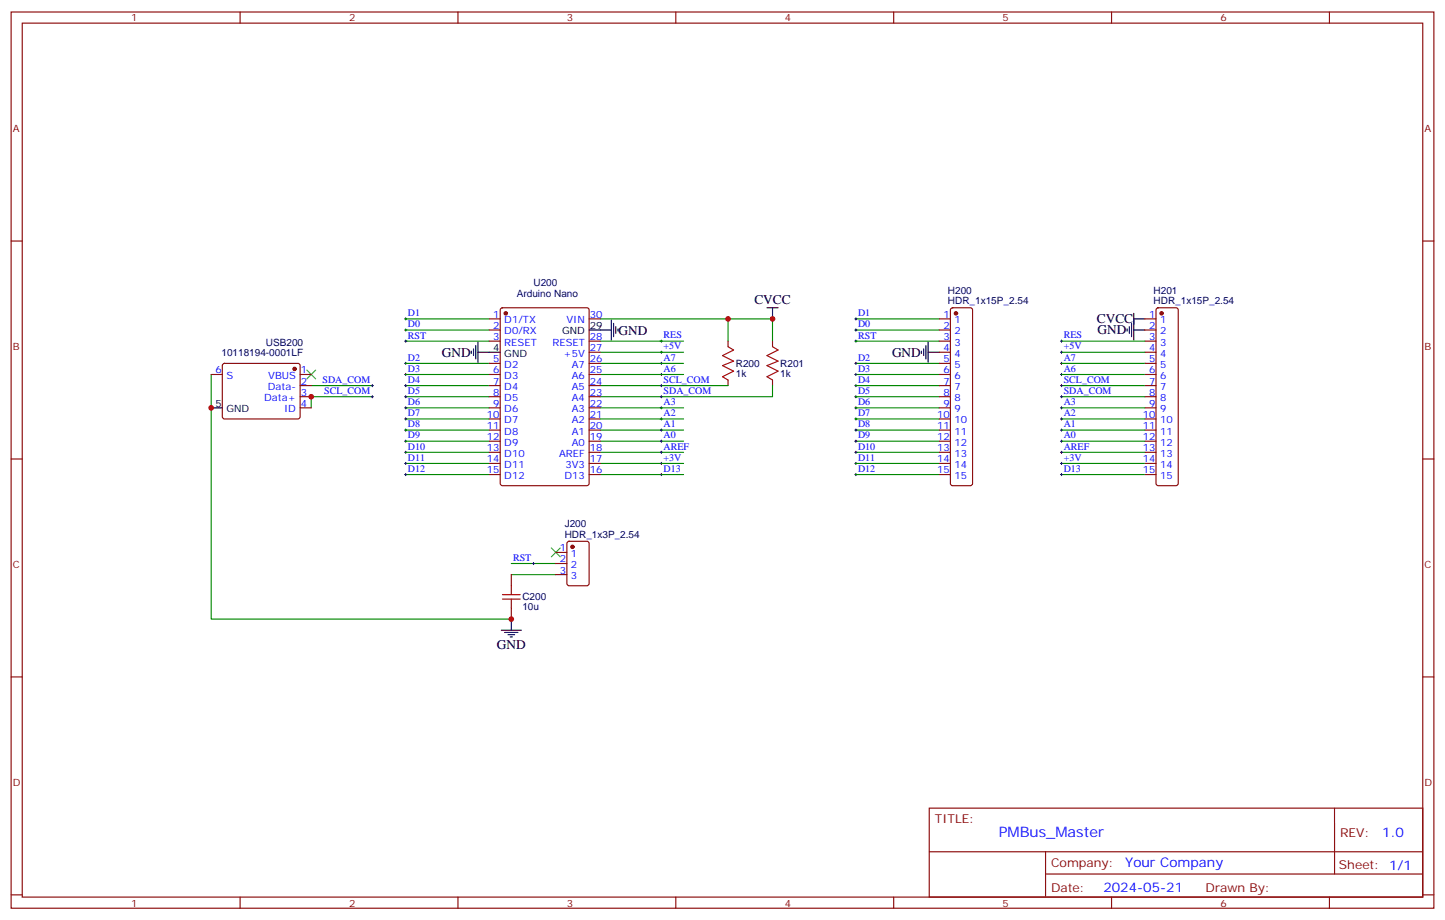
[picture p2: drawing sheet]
<svg xmlns="http://www.w3.org/2000/svg" width="459mm" height="292mm" viewBox="0 0 459 292" stroke-linecap="round" stroke-linejoin="round" font-family="sans-serif">
<g fill="none" stroke="#870000" stroke-width=".35">
<path d="M3.5 3.8h451.6v284.3h-451.6zM7.1 7.3h444.5v277.3h-444.5zM76.2 3.8v3.5M145.3 3.8v3.5M214.5 3.8v3.5M283.6 3.8v3.5M352.8 3.8v3.5M421.9 3.8v3.5M3.5 76.5h3.6M451.6 76.5h3.5M159 97.9l.5-.3h26.8l.6 .5 .1 55.3-.5 .6-27 .1-.7-.5-.1-55.2zM301.9 97.9l.4-.3h5.7l.5 .3 .2 .5v55l-.3 .5-.4 .2h-5.7l-.5-.2-.2-.5v-55z"/>
<path d="M367.1 97.9l.5-.3h5.6l.5 .3 .2 .5v55l-.2 .5-.5 .2h-5.6l-.5-.2-.2-.5v-55zM67 118.8h3.6M70.8 115.5l.5-.2h23.2l.5 .2 .2 .5v16.5l-.7 .4h-23.5l-.4-.7v-16.2zM95.2 118.8h3.6M155.2 101.2h3.5M155.2 104.7h3.5M155.2 108.2h3.5M155.2 115.3h3.5M155.2 118.8h3.5M187 101.2h3.5M187 108.2h3.5M187 111.8h3.5"/>
<path d="M187 115.3h3.5M187 118.8h3.5M231.1 108.2v1.8M245.2 108.2v1.8M298.1 101.2h3.5M298.1 104.7h3.5M298.1 108.2h3.5M298.1 111.8h3.5M298.1 115.3h3.5M298.1 118.8h3.5M363.4 101.2h3.5M363.4 104.7h3.5"/>
<path d="M363.4 108.2h3.5M363.4 111.8h3.5M363.4 115.3h3.5M363.4 118.8h3.5M95.2 122.3h3.6M95.2 125.9h3.6M95.2 129.4h3.6M155.2 122.3h3.5M155.2 125.9h3.5M155.2 129.4h3.5M155.2 132.9h3.5M155.2 136.5h3.5"/>
<path d="M155.2 140h3.5M187 122.3h3.5M187 125.9h3.5M187 129.4h3.5M187 132.9h3.5M187 136.5h3.5M187 140h3.5M231.1 120.6v1.7M245.2 120.6v1.7M298.1 122.3h3.5M298.1 125.9h3.5M298.1 129.4h3.5"/>
<path d="M298.1 132.9h3.5M298.1 136.5h3.5M298.1 140h3.5M363.4 122.3h3.5M363.4 125.9h3.5M363.4 129.4h3.5M363.4 132.9h3.5M363.4 136.5h3.5M363.4 140h3.5M3.5 145.6h3.6M155.2 143.5h3.5M155.2 147h3.5"/>
<path d="M155.2 150.6h3.5M187 143.5h3.5M187 147h3.5M187 150.6h3.5M298.1 143.5h3.5M298.1 147h3.5M298.1 150.6h3.5M363.4 143.5h3.5M363.4 147h3.5M363.4 150.6h3.5M451.6 145.6h3.5M176.4 175.3h3.5"/>
<path d="M176.4 178.8h3.5M180.2 171.9l.4-.2h5.7l.6 .5 .1 12.9-.5 .7h-5.9l-.6-.4-.1-13zM162.3 182.3v3.5M162.3 192.9v3.5M176.4 182.3h3.5M3.5 214.8h3.6M451.6 214.8h3.5M294.9 256.4h156.7v28.2h-156.7zM423.5 256.4l.1 20.9M295 270.2h156.4M331.8 277.3h119.6M331.8 270.2v14.2"/>
<path d="M3.5 283.9h3.6M76.2 284.6v3.5M145.3 284.6v3.5M214.5 284.6v3.5M283.6 284.6v3.5M352.8 284.6v3.5M421.9 284.6v3.5M451.6 283.9h3.5"/>
</g>
<g fill="none" stroke="#000" stroke-width=".35">
<path d="M243.4 97.6h3.5M245.2 97.6v3.6M359.8 99.4v8.5M149.6 111.4v.7M150.3 110.7v2.1M151 109.6v4.3M151.7 111.8h7M151.7 108.6v6.3M187 104.7h7M194 101.5v6.4M194.7 102.6v4.2M195.4 103.6v2.2"/>
<path d="M196.1 104.4v.7M292.5 111.4v.7M293.2 110.7v2.1M293.9 109.6v4.3M294.6 111.8h3.5M294.6 108.6v6.3M357.7 104.4v.7M358.4 103.6v2.2M359.1 102.6v4.2M359.8 101.2h3.6M359.8 104.7h3.6M67 129.4h3.6"/>
<path d="M159.1 200h6.4M162.3 196.4v3.6M160.2 200.7h4.2M161.2 201.4h2.1M161.9 202.1h.7"/>
</g>
<g fill="none" stroke="#008700" stroke-width=".35">
<path d="M67 118.8v77.6h95.3M128.8 108.2h26.4M128.8 118.8h26.4M128.8 115.3h26.4M128.8 101.2h26.4M128.8 104.7h26.4M190.5 101.2h54.7v7M190.5 108.2h26.5M190.5 118.8h26.5M190.5 115.3h26.5M190.5 111.8h26.5M231.1 101.2v7"/>
<path d="M271.6 108.2h26.5M271.6 118.8h26.5M271.6 115.3h26.5M271.6 101.2h26.5M271.6 104.7h26.5M336.9 108.2h26.5M336.9 118.8h26.5M336.9 115.3h26.5M336.9 111.8h26.5M98.8 122.3h19.4M118.2 125.9h-19.4v3.5M128.8 122.3h26.4"/>
<path d="M128.8 125.9h26.4M128.8 140h26.4M128.8 136.5h26.4M128.8 132.9h26.4M128.8 129.4h26.4M190.5 122.3h40.6M190.5 140h26.5M190.5 136.5h26.5M190.5 132.9h26.5M190.5 129.4h26.5M245.2 122.3v3.6h-54.7M271.6 122.3h26.5"/>
<path d="M271.6 125.9h26.5M271.6 140h26.5M271.6 136.5h26.5M271.6 132.9h26.5M271.6 129.4h26.5M336.9 122.3h26.5M336.9 125.9h26.5M336.9 140h26.5M336.9 136.5h26.5M336.9 132.9h26.5M336.9 129.4h26.5M128.8 143.5h26.4"/>
<path d="M128.8 147h26.4M128.8 150.6h26.4M190.5 143.5h26.5M190.5 147h26.5M190.5 150.6h26.5M271.6 143.5h26.5M271.6 147h26.5M271.6 150.6h26.5M336.9 143.5h26.5M336.9 147h26.5M336.9 150.6h26.5M162.3 178.8h14.1"/>
<path d="M162.3 182.3h14.1"/>
</g>
<g fill="none" stroke="#000" stroke-width=".32">
<path d="M128.4 108.2h.7M128.4 118.8h.7M128.4 115.3h.7M128.4 101.2h.7M128.4 104.7h.7M128.8 100.8v.7M128.8 104.4v.7M128.8 107.9v.7M128.8 114.9v.7M128.8 118.5v.7M209.5 108.2h.8M209.5 118.8h.8"/>
<path d="M209.5 115.3h.8M209.5 111.8h.8M209.9 107.9v.7M209.9 111.4v.7M209.9 114.9v.7M209.9 118.5v.7M271.3 108.2h.7M271.3 118.8h.7M271.3 115.3h.7M271.3 101.2h.7M271.3 104.7h.7M271.6 100.8v.7"/>
<path d="M271.6 104.4v.7M271.6 107.9v.7M271.6 114.9v.7M271.6 118.5v.7M336.5 108.2h.8M336.5 118.8h.8M336.5 115.3h.8M336.5 111.8h.8M336.9 107.9v.7M336.9 111.4v.7M336.9 114.9v.7M336.9 118.5v.7"/>
<path d="M117.8 125.9h.7M117.8 122.3h.7M118.2 122v.7M118.2 125.5v.7M128.4 125.9h.7M128.4 122.3h.7M128.4 132.9h.7M128.4 129.4h.7M128.4 136.5h.7M128.4 140h.7M128.8 122v.7M128.8 125.5v.7"/>
<path d="M128.8 129v.8M128.8 132.6v.7M128.8 136.1v.7M128.8 139.6v.7M209.5 125.9h.8M209.5 122.3h.8M209.5 132.9h.8M209.5 129.4h.8M209.5 136.5h.8M209.5 140h.8M209.9 122v.7M209.9 125.5v.7"/>
<path d="M209.9 129v.8M209.9 132.6v.7M209.9 136.1v.7M209.9 139.6v.7M271.3 125.9h.7M271.3 122.3h.7M271.3 132.9h.7M271.3 129.4h.7M271.3 136.5h.7M271.3 140h.7M271.6 122v.7M271.6 125.5v.7"/>
<path d="M271.6 129v.8M271.6 132.6v.7M271.6 136.1v.7M271.6 139.6v.7M336.5 125.9h.8M336.5 122.3h.8M336.5 132.9h.8M336.5 129.4h.8M336.5 136.5h.8M336.5 140h.8M336.9 122v.7M336.9 125.5v.7"/>
<path d="M336.9 129v.8M336.9 132.6v.7M336.9 136.1v.7M336.9 139.6v.7M128.4 150.6h.7M128.4 147h.7M128.4 143.5h.7M128.8 143.2v.7M128.8 146.7v.7M128.8 150.2v.7M209.5 150.6h.8M209.5 147h.8"/>
<path d="M209.5 143.5h.8M209.9 143.2v.7M209.9 146.7v.7M209.9 150.2v.7M271.3 150.6h.7M271.3 147h.7M271.3 143.5h.7M271.6 143.2v.7M271.6 146.7v.7M271.6 150.2v.7M336.5 150.6h.8M336.5 147h.8"/>
<path d="M336.5 143.5h.8M336.9 143.2v.7M336.9 146.7v.7M336.9 150.2v.7M169 178.8h.7M169.3 178.4v.7"/>
</g>
<g fill="#870000" stroke="#870000" stroke-width=".35">
<circle cx="368.7" cy="99.4" r=".53"/>
<circle cx="303.4" cy="99.4" r=".53"/>
<circle cx="181.7" cy="173.5" r=".53"/>
<circle cx="160.5" cy="99.4" r=".53"/>
<circle cx="93.5" cy="117.1" r=".53"/>
</g>
<path d="M97.4 117.4l2.8 2.8M100.2 117.4l-2.8 2.8M175 173.8l2.8 2.9M177.8 173.8l-2.8 2.9" fill="none" stroke="#3c3" stroke-width=".35"/>
<path d="M231.1 110l1.7 1.1-3.5 1.7 3.5 1.8-3.5 1.4 3.5 1.8-3.5 1.7 1.8 1.1M245.2 110l1.7 1.1-3.5 1.7 3.5 1.8-3.5 1.4 3.5 1.8-3.5 1.7 1.8 1.1M159.5 188.7h5.6M159.5 190.1h5.6M162.3 185.8v2.9M162.3 190.1v2.8" fill="none" stroke="#a10000" stroke-width=".35"/>
<g fill="#c00">
<circle cx="67" cy="129.4" r=".88"/>
<circle cx="162.3" cy="196.4" r=".88"/>
<circle cx="98.8" cy="125.9" r=".88"/>
<circle cx="245.2" cy="101.2" r=".88"/>
<circle cx="231.1" cy="101.2" r=".88"/>
</g>
<text font-size="4.6" fill="#00f" x="317" y="265.4">PMBus_Master</text>
<g font-size="4.2">
<text x="239.4" y="96.6">CVCC</text>
<text x="196.3" y="106.1">GND</text>
<text x="348.1" y="102.6">CVCC</text>
<text x="348.4" y="106.1">GND</text>
<text x="140.2" y="113.2">GND</text>
<text x="283.1" y="113.2">GND</text>
<text x="157.7" y="205.9">GND</text>
</g>
<g font-size="4.2" fill="#00f">
<text x="438.7" y="265.7">1.0</text>
<text x="357.1" y="275.2">Your Company</text>
<text x="350.2" y="283">2024-05-21</text>
</g>
<g font-size="3.9" fill="#800">
<text x="296.7" y="261">TITLE:</text>
<text x="425.3" y="265.7">REV:</text>
<text x="333.6" y="275.2">Company:</text>
<text x="425" y="275.8">Sheet: 1/1</text>
<text x="333.6" y="282.9">Date:</text>
<text x="382.6" y="282.9">Drawn By:</text>
</g>
<g font-size="3.2" fill="#800">
<text x="41.6" y="6.8">1</text>
<text x="110.8" y="6.8">2</text>
<text x="179.9" y="6.8">3</text>
<text x="249.1" y="6.8">4</text>
<text x="318.2" y="6.8">5</text>
<text x="387.3" y="6.8">6</text>
<text x="4.1" y="41.9">A</text>
<text x="452.1" y="41.9">A</text>
<text x="4.1" y="111.1">B</text>
<text x="452.1" y="111.1">B</text>
<text x="4.1" y="180.2">C</text>
<text x="452.1" y="180.2">C</text>
<text x="4.1" y="249.3">D</text>
<text x="452.1" y="249.3">D</text>
<text x="41.6" y="287.6">1</text>
<text x="110.8" y="287.6">2</text>
<text x="179.9" y="287.6">3</text>
<text x="249.1" y="287.6">4</text>
<text x="318.2" y="287.6">5</text>
<text x="387.3" y="287.6">6</text>
</g>
<g font-size="3.2" fill="#000080">
<text x="164" y="94.1">Arduino Nano</text>
<text x="169.3" y="90.6">U200</text>
<text x="300.9" y="93.4">H200</text>
<text x="366.1" y="93.4">H201</text>
<text x="300.9" y="96.5">HDR_1x15P_2.54</text>
<text x="366.1" y="96.5">HDR_1x15P_2.54</text>
<text x="70.3" y="112.9">10118194-0001LF</text>
<text x="84.4" y="109.8">USB200</text>
<text x="233.5" y="119.6">1k</text>
<text x="233.5" y="116.4">R200</text>
<text x="247.6" y="119.6">1k</text>
<text x="247.7" y="116.4">R201</text>
<text x="179.2" y="167.4">J200</text>
<text x="179.2" y="170.6">HDR_1x3P_2.54</text>
<text x="165.8" y="190.5">C200</text>
<text x="165.8" y="193.7">10u</text>
</g>
<g font-size="3.2" fill="#00f">
<text x="129.5" y="100.3">D1</text>
<text x="156.6" y="100.8">1</text>
<text x="187.1" y="100.8">30</text>
<text x="272.3" y="100.3">D1</text>
<text x="299.4" y="100.8">1</text>
<text x="364.7" y="100.8">1</text>
<text x="129.5" y="103.8">D0</text>
<text x="129.5" y="107.5">RST</text>
<text x="156.6" y="104.4">2</text>
<text x="156.6" y="107.9">3</text>
<text x="160.1" y="102.6">D1/TX</text>
<text x="160.1" y="106.1">D0/RX</text>
<text x="179.8" y="102.6">VIN</text>
<text x="187.1" y="107.9">28</text>
<text x="210.6" y="107.4">RES</text>
<text x="272.3" y="103.8">D0</text>
<text x="272.4" y="107.5">RST</text>
<text x="299.4" y="104.4">2</text>
<text x="299.4" y="107.9">3</text>
<text x="302.9" y="102.6">1</text>
<text x="302.9" y="106.1">2</text>
<text x="337.6" y="107.4">RES</text>
<text x="364.7" y="104.4">2</text>
<text x="364.7" y="107.9">3</text>
<text x="368.2" y="102.6">1</text>
<text x="368.2" y="106.1">2</text>
<text x="160.1" y="109.6">RESET</text>
<text x="175.3" y="109.6">RESET</text>
<text x="178.9" y="113.2">+5V</text>
<text x="187.1" y="111.4">27</text>
<text x="210.6" y="110.9">+5V</text>
<text x="299.4" y="111.4">4</text>
<text x="302.9" y="109.6">3</text>
<text x="302.9" y="113.2">4</text>
<text x="337.6" y="110.9">+5V</text>
<text x="364.7" y="111.4">4</text>
<text x="368.2" y="109.6">3</text>
<text x="368.2" y="113.2">4</text>
<text x="68.4" y="118.5">6</text>
<text x="95.4" y="118.5">1</text>
<text x="129.5" y="117.9">D3</text>
<text x="129.5" y="114.4">D2</text>
<text x="156.6" y="114.9">5</text>
<text x="156.6" y="118.5">6</text>
<text x="160.1" y="116.7">D2</text>
<text x="181.5" y="116.7">A7</text>
<text x="187.1" y="118.5">25</text>
<text x="187.1" y="114.9">26</text>
<text x="210.6" y="114.4">A7</text>
<text x="210.6" y="117.9">A6</text>
<text x="272.3" y="114.4">D2</text>
<text x="272.3" y="117.9">D3</text>
<text x="299.4" y="114.9">5</text>
<text x="299.4" y="118.5">6</text>
<text x="302.9" y="116.7">5</text>
<text x="337.6" y="117.9">A6</text>
<text x="337.6" y="114.4">A7</text>
<text x="364.7" y="114.9">5</text>
<text x="364.7" y="118.5">6</text>
<text x="368.2" y="116.7">5</text>
<text x="71.9" y="120.2">S</text>
<text x="85" y="123.8">Data-</text>
<text x="85.1" y="120.2">VBUS</text>
<text x="95.4" y="122">2</text>
<text x="95.4" y="125.5">3</text>
<text x="102.4" y="121.5">SDA_COM</text>
<text x="102.9" y="125">SCL_COM</text>
<text x="129.5" y="121.5">D4</text>
<text x="129.5" y="125">D5</text>
<text x="156.6" y="122">7</text>
<text x="156.6" y="125.5">8</text>
<text x="160.1" y="120.2">D3</text>
<text x="160.1" y="123.8">D4</text>
<text x="181.5" y="123.8">A5</text>
<text x="181.5" y="120.2">A6</text>
<text x="187.1" y="125.5">23</text>
<text x="187.1" y="122">24</text>
<text x="210.6" y="121.5">SCL_COM</text>
<text x="210.6" y="125">SDA_COM</text>
<text x="272.3" y="125">D5</text>
<text x="272.3" y="121.5">D4</text>
<text x="299.4" y="122">7</text>
<text x="299.4" y="125.5">8</text>
<text x="302.9" y="120.2">6</text>
<text x="302.9" y="123.8">7</text>
<text x="337.6" y="125">SDA_COM</text>
<text x="337.6" y="121.5">SCL_COM</text>
<text x="364.7" y="122">7</text>
<text x="364.7" y="125.5">8</text>
<text x="368.2" y="120.2">6</text>
<text x="368.2" y="123.8">7</text>
<text x="83.8" y="127.3">Data+</text>
<text x="90.2" y="130.8">ID</text>
<text x="95.4" y="129">4</text>
<text x="129.5" y="128.5">D6</text>
<text x="156.6" y="129">9</text>
<text x="160.1" y="127.3">D5</text>
<text x="160.1" y="130.8">D6</text>
<text x="181.5" y="130.8">A3</text>
<text x="181.5" y="127.3">A4</text>
<text x="187.1" y="129">22</text>
<text x="210.6" y="128.5">A3</text>
<text x="272.3" y="128.5">D6</text>
<text x="299.4" y="129">9</text>
<text x="302.9" y="127.3">8</text>
<text x="302.9" y="130.8">9</text>
<text x="337.6" y="128.5">A3</text>
<text x="364.7" y="129">9</text>
<text x="368.2" y="127.3">8</text>
<text x="368.2" y="130.8">9</text>
<text x="129.5" y="135.6">D8</text>
<text x="129.5" y="132">D7</text>
<text x="154.5" y="132.6">10</text>
<text x="154.5" y="136.1">11</text>
<text x="160.1" y="134.3">D7</text>
<text x="160.1" y="137.9">D8</text>
<text x="181.5" y="137.9">A1</text>
<text x="181.5" y="134.3">A2</text>
<text x="187.1" y="136.1">20</text>
<text x="187.1" y="132.6">21</text>
<text x="210.6" y="132">A2</text>
<text x="210.6" y="135.6">A1</text>
<text x="272.3" y="132">D7</text>
<text x="272.3" y="135.6">D8</text>
<text x="297.4" y="132.6">10</text>
<text x="297.4" y="136.1">11</text>
<text x="302.9" y="134.3">10</text>
<text x="302.9" y="137.9">11</text>
<text x="337.6" y="132">A2</text>
<text x="337.6" y="135.6">A1</text>
<text x="362.7" y="132.6">10</text>
<text x="362.7" y="136.1">11</text>
<text x="368.2" y="134.3">10</text>
<text x="368.2" y="137.9">11</text>
<text x="129.5" y="142.6">D10</text>
<text x="129.5" y="139.1">D9</text>
<text x="154.5" y="139.6">12</text>
<text x="154.5" y="143.2">13</text>
<text x="160.1" y="141.4">D9</text>
<text x="181.5" y="141.4">A0</text>
<text x="187.1" y="143.2">18</text>
<text x="187.1" y="139.6">19</text>
<text x="210.6" y="139.1">A0</text>
<text x="210.6" y="142.6">AREF</text>
<text x="272.3" y="139.1">D9</text>
<text x="272.3" y="142.6">D10</text>
<text x="297.4" y="139.6">12</text>
<text x="297.4" y="143.2">13</text>
<text x="302.9" y="141.4">12</text>
<text x="337.6" y="139.1">A0</text>
<text x="337.6" y="142.6">AREF</text>
<text x="362.7" y="139.6">12</text>
<text x="362.7" y="143.2">13</text>
<text x="368.2" y="141.4">12</text>
<text x="129.5" y="146.2">D11</text>
<text x="129.5" y="149.7">D12</text>
<text x="154.5" y="146.7">14</text>
<text x="160.1" y="144.9">D10</text>
<text x="160.1" y="148.4">D11</text>
<text x="177.5" y="144.9">AREF</text>
<text x="179.5" y="148.4">3V3</text>
<text x="187.1" y="146.7">17</text>
<text x="210.6" y="149.7">D13</text>
<text x="210.6" y="146.2">+3V</text>
<text x="272.3" y="149.7">D12</text>
<text x="272.3" y="146.2">D11</text>
<text x="297.4" y="146.7">14</text>
<text x="302.9" y="144.9">13</text>
<text x="302.9" y="148.4">14</text>
<text x="337.6" y="146.2">+3V</text>
<text x="337.6" y="149.7">D13</text>
<text x="362.7" y="146.7">14</text>
<text x="368.2" y="144.9">13</text>
<text x="368.2" y="148.4">14</text>
<text x="154.5" y="150.2">15</text>
<text x="160.1" y="152">D12</text>
<text x="179.2" y="152">D13</text>
<text x="187.1" y="150.2">16</text>
<text x="297.4" y="150.2">15</text>
<text x="302.9" y="152">15</text>
<text x="362.7" y="150.2">15</text>
<text x="368.2" y="152">15</text>
<text x="162.8" y="178.1">RST</text>
<text x="177.7" y="174.9">1</text>
<text x="177.7" y="178.4">2</text>
<text x="181.2" y="176.7">1</text>
<text x="177.7" y="182">3</text>
<text x="181.2" y="180.2">2</text>
<text x="181.2" y="183.7">3</text>
</g>
<g font-size="3.2">
<text x="178.4" y="106.1">GND</text>
<text x="187.1" y="104.4">29</text>
<text x="156.6" y="111.4">4</text>
<text x="160.1" y="113.2">GND</text>
<text x="68.4" y="129">5</text>
<text x="71.9" y="130.8">GND</text>
</g>
</svg>
